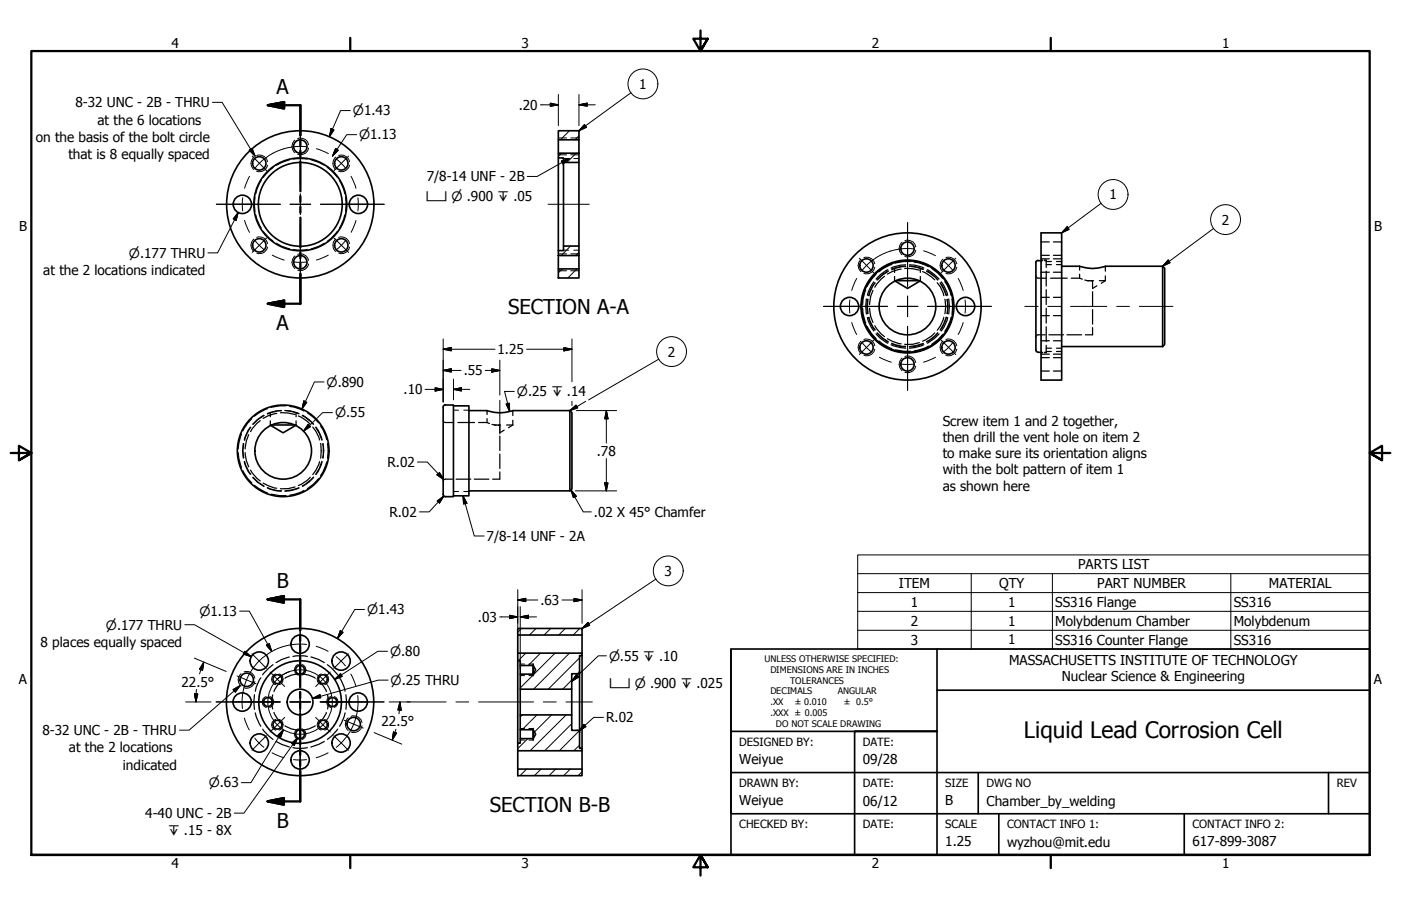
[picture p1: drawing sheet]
<svg xmlns="http://www.w3.org/2000/svg" width="432mm" height="279mm" viewBox="0 0 432 279" stroke-linecap="round" stroke-linejoin="round" font-family="sans-serif">
<!-- layer: Hidden (ANSI) -->
<g fill="none" stroke="#000" stroke-width=".38">
<path d="M320.9 78.7h2.5M320.9 74.6h2.5M320.9 79.8h2.5M324.7 78.7h2.5M324.7 74.6h2.5M324.7 79.8h2.5M265.9 95.1l.1 1.7 .8 2.8M266.8 89.4l-.8 2.8-.1 1.7M267 92.2l-.2 2.3 .2 2.3M267.3 97.9l1.2 3.1 .8 1M267.5 92.3l-.2 2.2 .2 2.2M267.8 97.8l.3 1.1 .9 1.9 .7 .9"/>
<path d="M268 95.1l.4 2.5 .6 1.8M269 89.5l-.6 1.9-.4 2.5M269.3 86.9l-.8 1.2-1.2 3M269.7 87.2l-.7 .9-1.2 3.1M270 84.6l-1.3 1.4-1.4 2.3M272.6 85.2l-1 .8-2 2.6M273.6 83.2l-2.2 1.4-1.4 1.4M273.8 83.6l-1.8 1.2-1.6 1.6M274.9 81.5l-2.8 1.4-1.2 .9M275.7 86.6h.1M275.7 82.8v1.2M275.7 85.3v1.3"/>
<path d="M275.8 86.6l.1 .1M276 86.6h.1M277.7 83l-2.6 .7-1.6 .8M278.8 82.8l2.5 .1 2 .4M279.1 82.2h-1l-3.3 1M279.1 81.7l-1.6 .1-2.9 .9M280.3 82.1l2.1 .3 2.1 .7M280.3 81.7l1.6 .1 2.8 .9M280.6 80.6h-2l-2.6 .6M281.7 80.8l1.4 .2 3 1.2M283.3 86.6h.2M283.6 86.6h.1"/>
<path d="M283.7 85.3l-.2 1.4M283.7 82.8v1.2M284.4 83.8l.8 .3 2.9 2.2M285.6 83.6l2.7 1.9 .7 .9M285.8 83.2l2.2 1.4 1.4 1.4M287.1 82.8l2 1.5 1.5 1.6M288.9 87.2l.9 1.3 1.1 2.7M289.8 87.2l1.9 4M290.1 86.9l.8 1.2 1.2 3M290.9 97.9l-1.1 2.6-.9 1.4M291.2 86.9l.7 1 1.2 3.2M291.2 92.3a10.1 10.1 0 0 1 0 4.5"/>
<path d="M291.7 97.8l-.9 2.1-1 1.9M291.8 92.3l.2 1.1-.2 3.3M292.1 97.9l-1.2 3.1-.8 1M292.4 92.2l.2 2.3-.2 2.3M293.1 97.9l-.2 1.1-1.7 3.2M293.4 92.2a10.7 10.7 0 0 1 0 4.6M319.3 85.2l.1 .2M319.6 85.7l2.9 .1M320.9 80.4h.5M320.9 80.2h.5M320.9 97.3h2.5M320.9 91.7h2.5"/>
<path d="M320.9 83.9h2.5M321.9 80.4h.6M321.9 80.2h.6v2.3M322.5 80.6h1.5M322.5 83.6v4.6M322.5 89.3v4.6M322.5 95.1v4.5M322.5 81.6h1.5M323.8 85.8h5.1M324.7 97.3h2.5M324.7 91.7h2.5M324.7 83.9h2.5"/>
<path d="M325.6 80.6h1.6M325.6 81.6h1.6M330.2 85.8h2.5M332.7 85.8l.9 .3M332.7 82.1v1.2M332.7 84.6v1.2M334.3 86.4l.9 .2M335.2 86.6h1.8M335.2 86.6h.5M336.2 86.6l.5 .1v2.1M336.7 90v4.4M336.7 95.5v4.4"/>
<path d="M338.1 88.1l-1.4 .9M338.8 86.6h1.9M340.7 86.6l-1.3 .8M340.7 82.1v1.5M340.7 85.1v1.5M267.3 100.6l1.4 2.5 1.3 1.3M269.6 100.5l2 2.5 1 .8M270 103l1.4 1.4 2.2 1.5M270.4 102.7l1.6 1.5 1.8 1.2M270.9 105.2l1.2 .9 2.8 1.4M273.5 104.5l1.6 .8 2.6 .7M274.6 106.3l2.9 .9 1.6 .2"/>
<path d="M274.8 105.9l3.3 .9h1M276 107.9l2.6 .4h2M283.3 105.7l-2 .5h-2.5M284.5 105.9l-2.1 .7-2.1 .3M284.7 106.3l-2.8 .9-1.6 .2M286.1 106.7l-.8 .6-3.6 .9M288.1 102.7l-1.1 1-2.6 1.5M289 102.6l-.7 .8-2.7 1.9M289.4 103l-1.4 1.4-2.2 1.5M290.6 103.1l-1.5 1.6-2 1.5M319.4 103.6l-.1 .3M320.9 108.6h.5"/>
<path d="M320.9 108.8h.5M320.9 109.2h2.5M320.9 105.1h2.5M320.9 114.4h2.5M320.9 110.3h2.5M321.9 108.6h.6M322.1 103.3l-2.5 .1M322.5 108.4h1.5M322.5 100.8v4.5M322.5 106.5v2.3h-.6M322.5 107.4h1.5M323.3 103.3h4.5"/>
<path d="M324.7 109.2h2.5M324.7 105.1h2.5M324.7 114.4h2.5M324.7 110.3h2.5M325.6 108.4h1.6M325.6 107.4h1.6M328.9 103.3h4.5M336.7 101v2.3h-2.2M73.4 139.6l.2 1.7 .8 2.8M74.4 133.9l-.8 2.8-.2 1.7M75.1 136.8l-.2 2.2 .2 2.2M75.6 139.6l.3 2.5 .7 1.9"/>
<path d="M76.6 134l-.7 1.9-.3 2.5M77.3 131.8l-.7 .9-1.2 3.1M77.6 129.1l-1.3 1.4-1.4 2.3M80.2 129.7l-1 .9-2 2.5M81.4 128.1l-1.8 1.2-1.6 1.6M82.4 126l-2.7 1.4-1.3 .9M83.3 131.1h.3M83.3 131.1h.1M83.3 127.3v1.2M83.3 129.8v1.3M83.4 131.1v.1M85.3 127.5l-2.6 .7-1.6 .8"/>
<path d="M86.4 127.3l2.4 .1 2.1 .4M86.7 126.7h-1.1l-3.2 1M87.8 126.6l2.2 .3 2.1 .7M88.1 125.2h-2l-2.5 .5M89.3 125.3l1.4 .2 3 1.2M90.9 131.1h.1M91.1 131.1h.1M91.2 131.1l-.1 .1M91.2 127.3v1.2M91.2 129.8v1.3M91.9 128.3l2.7 1.6 1 1M93.2 128.1l2.6 1.9 .8 .9"/>
<path d="M94.7 127.3l2 1.5 1.5 1.6M96.4 131.7l.9 1.3 1.2 2.7M97.3 131.8l1.1 1.9 .8 2M98.8 131.4l.7 1 1.2 3.2M98.8 136.8l.2 2.2-.2 2.3M99.4 136.8l.2 1.1-.2 3.3M101 136.7l.2 2.3-.2 2.4M136.6 129.7l.1 .2M136.9 130.2l2.9 .1M141.1 130.3h5.1M147.5 130.3h2.6M150.1 130.3l.8 .3"/>
<path d="M150.1 126.6v1.2M150.1 129.1v1.2M151.6 130.9l.9 .2M152.5 131.1h1.8M152.5 131.1h.5M153.5 131.1l.6 .1v2.1M154.1 134.5v4.4M155.4 132.7l-1.3 .8M156.1 131.1h2M158.1 131.1l-1.4 .8M158.1 126.6v1.5M158.1 129.6v1.5"/>
<path d="M74.9 145.2l1.4 2.4 1.3 1.3M75.4 142.3l.3 1.1 1.6 2.8M77.2 145l2 2.5 1 .8M78 147.2l1.6 1.5 1.8 1.2M78.4 149.7l1.3 .9 2.7 1.4M81.1 149l1.6 .8 2.6 .8M82.4 150.4l3.2 .9h1.1M83.6 152.4l2.5 .4h2M90.9 150.2l-2.1 .5h-2.4M92.1 150.4l-2.1 .7-2.2 .3M93.7 151.3l-.9 .5-3.5 .9M95.6 147.2l-1 1-2.7 1.5"/>
<path d="M96.6 147.1l-2.5 2.3-.9 .5M98.2 147.6l-1.5 1.6-2 1.5M98.5 142.4l-1.2 2.6-.9 1.4M99.2 142.3l-.8 2.1-1.1 1.9M100.7 142.4l-1.2 3.2-.7 1.1M136.7 148.1l-.1 .3M139.4 147.8l-2.5 .1M140.6 147.8h4.5M146.2 147.8h4.5M154.1 140v4.5M154.1 145.5v2.3h-2.3M78.4 214.2l-.2 2.3 .2 2.3"/>
<path d="M78.7 219.8l.3 1.3 1.4 2.9M80.4 209l-1.4 2.8-.3 1.4M84.1 214.3a7.5 7.5 0 0 0 0 4.3M84.1 205l-1.2 1-1.9 2.1M84.5 219.7a8 8 0 0 0 2.5 3.5M87 209.8a8 8 0 0 0-2.5 3.5M89.2 202.6l-2.4 .8-1.7 .9M90.3 202.4l1-.2 3.4 .2M91.9 207.8a8 8 0 0 0-4.1 1.4M93.1 207.8a8 8 0 0 1 4.1 1.4M95.8 202.6l2.4 .8 1.7 .9M98 209.8a8 8 0 0 1 2.6 3.5"/>
<path d="M100.6 219.7a8 8 0 0 1-2.6 3.5M100.9 205l1.3 1 1.9 2.1M101 214.3a9.3 9.3 0 0 1 0 4.3M104.6 209l1.4 2.8 .4 1.4M106.4 219.8l-.4 1.3-1.4 2.9M106.6 214.2l.2 2.3-.2 2.3M81 224.9l1.9 2.1 1.2 1M85.1 228.7l4.1 1.7M87.8 223.8a8 8 0 0 0 4.1 1.4M90.3 230.6l1 .2 3.4-.2M97.2 223.8a8 8 0 0 1-4.1 1.4M99.9 228.7l-1.7 .9-2.4 .8"/>
<path d="M104.1 224.9l-1.9 2.1-1.3 1"/>
</g>
<!-- layer: Visible (ANSI) -->
<g fill="none" stroke="#000" stroke-width=".51">
<path d="M172.1 40.3h6.3v2.8h-6.3zM172.1 47.2h6.3v2.9h-4.7v-1.4h-1.6zM172.1 43.1v4.1M172.1 48.7v28.6M173.7 50.1v25.8M178.4 43.1v4.1M178.4 50.1v25.8M172.1 77.3h1.6v-1.4h4.7v2.9h-6.3zM172.1 78.8v4.1M178.4 78.8v4.1M320.9 71.8h6.3v45.4h-6.3zM172.1 82.9h6.3v2.8h-6.3z"/>
<path d="M275.9 86.7l3.8 2.3 3.8-2.3M276.1 86.6h7.2M319.3 81v27M319.9 80.3l-.5 .2-.2 .5M319.9 80.4h1M327.2 82.1h5.5a11.6 11.6 0 0 0 8 0h17.6M358.3 82.1l.7 .6v23.5l-.7 .7M358.3 82.1v24.8M319.3 108l.2 .4 .4 .2M319.9 108.6h1M327.2 106.9h31.1M83.4 131.2l3.8 2.3 3.9-2.3"/>
<path d="M83.6 131.1h7.3M137.2 124.9h2.6v28.3l-2.8-.1-.4-.6M137.3 124.8l-.5 .2-.2 .5v27M139.8 125.2h4.7v27.7h-4.7M144.5 126.6h5.6a11.6 11.6 0 0 0 8 0h17.5M175.6 126.6l.7 .7v23.4l-.7 .7M175.6 126.6v24.8M144.5 151.4h31.1M159.6 193.8h19.8v2h-19.8zM159.6 195.8v5.6M179.4 195.8v5.6M159.6 203.8v25.4"/>
<path d="M160.3 205.2v2.7M160.3 212.5v8M164.3 204.8v3.5M176.2 212.5v8M178.6 207.1v18.8M179.4 201.4h-19.8v2.4h.7v1.4h4l.8 1.4-.8 1.3h-4v4.6h15.9v-4.7l2-.1 .4-.6M179.4 201.4v.8h-.8v4.9M179.4 202.2v28.6M159.6 237.2h19.8v2h-19.8zM159.6 231.5v5.7M160.3 225v2.8M164.3 224.7v3.5"/>
<path d="M178 225.2l.4 .2 .2 .4M178 225.2h-1.8v-4.7h-15.9v4.5h4l.8 1.4-.8 1.4h-4v1.4h-.7v2.3M178.6 225.9v4.9h.8v.7h-19.8M179.4 231.5v5.7"/>
<circle cx="79.9" cy="50.4" r="2.06"/>
<circle cx="92.6" cy="45.2" r="2.06"/>
<circle cx="105.2" cy="50.4" r="2.06"/>
<circle cx="74.7" cy="63" r="2.83"/>
<circle cx="79.9" cy="75.7" r="2.06"/>
<circle cx="92.5" cy="63" r="22.7"/>
<circle cx="92.5" cy="63" r="12.9"/>
<circle cx="92.6" cy="63" r="14.3"/>
<circle cx="105.2" cy="75.7" r="2.06"/>
<circle cx="110.5" cy="63" r="2.83"/>
<circle cx="279.7" cy="76.7" r="2.06"/>
<circle cx="92.6" cy="80.9" r="2.06"/>
<circle cx="261.8" cy="94.5" r="2.83"/>
<circle cx="267" cy="81.9" r="2.06"/>
<circle cx="279.7" cy="94.5" r="22.7"/>
<circle cx="279.7" cy="94.5" r="14.1"/>
<circle cx="279.7" cy="94.5" r="8.7"/>
<circle cx="279.7" cy="94.5" r="14.3"/>
<circle cx="292.3" cy="81.9" r="2.06"/>
<circle cx="297.6" cy="94.5" r="2.83"/>
<circle cx="267" cy="107.2" r="2.06"/>
<circle cx="279.7" cy="112.4" r="2.06"/>
<circle cx="292.3" cy="107.2" r="2.06"/>
<circle cx="87.3" cy="139" r="14.1"/>
<circle cx="87.3" cy="139" r="8.7"/>
<circle cx="92.5" cy="198.7" r="2.83"/>
<circle cx="74.6" cy="216.5" r="2.83"/>
<circle cx="76" cy="209.6" r="2.06"/>
<circle cx="79.9" cy="203.9" r="2.83"/>
<circle cx="82.6" cy="216.5" r="1.37"/>
<circle cx="85.5" cy="209.5" r="1.37"/>
<circle cx="92.5" cy="216.5" r="22.7"/>
<circle cx="92.5" cy="206.6" r="1.37"/>
<circle cx="92.5" cy="216.5" r="4"/>
<circle cx="92.5" cy="216.5" r="12.7"/>
<circle cx="99.5" cy="209.5" r="1.37"/>
<circle cx="102.5" cy="216.5" r="1.37"/>
<circle cx="105.1" cy="203.9" r="2.83"/>
<circle cx="110.4" cy="216.5" r="2.83"/>
<circle cx="79.9" cy="229.1" r="2.83"/>
<circle cx="85.5" cy="223.5" r="1.37"/>
<circle cx="92.5" cy="226.4" r="1.37"/>
<circle cx="92.5" cy="234.3" r="2.83"/>
<circle cx="99.5" cy="223.5" r="1.37"/>
<circle cx="105.1" cy="229.1" r="2.83"/>
<circle cx="109" cy="223.3" r="2.06"/>
</g>
<!-- layer: Hidden Narrow (ANSI) -->
<g fill="none" stroke="#000" stroke-width=".31">
<path d="M78.2 48.5a2.49 2.49 0 0 0 0 3.8M79.1 47.9a2.55 2.55 0 0 1 3.4 1.9M80.6 55.6l-1.4 2.8-.3 1.4M82.5 50.9a2.56 2.56 0 0 1-3.4 1.9M84.3 51.6l-1.3 1-1.8 2.1M89.3 49.3l-2.4 .8-1.7 .9M90.4 49.1h4.3M90.9 43.2a2.49 2.49 0 0 0 0 3.9M91.8 42.7a2.55 2.55 0 0 1 3.3 1.9M95.1 45.7a2.47 2.47 0 0 1-3.3 1.9M95.9 49.3l4 1.7M100.8 51.6l1.3 1 1.8 2.1"/>
<path d="M103.5 48.5a2.49 2.49 0 0 0 0 3.8M104.4 47.9a2.55 2.55 0 0 1 3.4 1.9M104.6 55.6l1.3 2.8 .3 1.4M107.8 50.9a2.64 2.64 0 0 1-3.4 1.9M172.1 42.5h2.5M172.1 47.8h2.5M173.7 48.9h1.6M175.9 42.5h2.5M175.9 47.8h2.5M176.8 48.9h1.6M78.2 73.7a2.49 2.49 0 0 0 0 3.8M78.6 60.8l-.2 2.2 .2 2.2"/>
<path d="M78.9 66.3l.3 1.3 1.4 2.8M79.1 73.2a2.55 2.55 0 0 1 3.4 1.9M81.2 71.3l1.8 2.1 1.3 1M82.5 76.2a2.49 2.49 0 0 1-3.4 1.8M85.2 75l1.7 .9 2.4 .8M90.4 76.9l1 .2 3.3-.2M90.9 78.9a2.55 2.55 0 0 0 0 3.9M91.8 78.4a2.55 2.55 0 0 1 3.3 1.9M99.9 75l-1.7 .9-2.3 .8M103.5 73.7a2.49 2.49 0 0 0 0 3.8M103.9 71.3l-1.8 2.1-1.3 1M104.4 73.2a2.55 2.55 0 0 1 3.4 1.9"/>
<path d="M106.2 66.3l-.3 1.3-1.3 2.8M106.5 60.8l.2 2.2-.2 2.2M107.8 76.2a2.56 2.56 0 0 1-3.4 1.8M172.1 78.3h2.5M173.7 77.2h1.6M175.9 78.3h2.5M176.8 77.2h1.6M265.4 79.9a2.49 2.49 0 0 0 0 3.9M266.3 79.4a2.55 2.55 0 0 1 3.3 1.9M278 74.7a2.49 2.49 0 0 0 0 3.8M278.9 74.2a2.55 2.55 0 0 1 3.4 1.9M282.3 77.2a2.47 2.47 0 0 1-3.4 1.9"/>
<path d="M290.6 79.9a2.49 2.49 0 0 0 0 3.9M291.5 79.4a2.55 2.55 0 0 1 3.4 1.9M95.1 81.4a2.56 2.56 0 0 1-3.3 1.9M172.1 83.5h2.5M175.9 83.5h2.5M265.7 92.3l-.1 2.2 .1 2.2M266 97.8l.3 1.3 1.4 2.8M267.4 92.3a10.1 10.1 0 0 0 0 4.5M267.7 97.9l1.2 2.9 .7 1.1M267.7 87.1l-1.4 2.8-.3 1.3M269.6 87.2l-.7 1.1-1.2 2.9M269.6 82.4a2.56 2.56 0 0 1-3.3 1.9"/>
<path d="M271.4 83.1l-1.3 1-1.8 2.1M273.7 83.5l-2 1.4-1.4 1.4M276.4 80.8l-2.4 .8-1.6 .9M277.5 80.6h4.4M279.1 82l-1.5 .2-2.8 .8M280.3 82l1.6 .2 2.7 .8M283 80.8l4.1 1.7M285.6 83.5l2.2 1.4 1.3 1.4M288 83.1l1.2 1 1.9 2.1M289.8 87.2l.8 1.1 1.1 2.9M291.7 97.9l-1.1 2.9-.8 1.1M291.7 87.1l1.4 2.8 .3 1.3"/>
<path d="M292 92.3l.2 2.2-.2 2.3M293.4 97.8l-.3 1.3-1.4 2.8M293.6 92.3l.2 2.2-.2 2.2M294.9 82.4a2.64 2.64 0 0 1-3.4 1.9M265.4 105.2a2.49 2.49 0 0 0 0 3.8M266.3 104.7a2.55 2.55 0 0 1 3.3 1.9M268.3 102.8l1.8 2.1 1.3 1M269.6 107.7a2.49 2.49 0 0 1-3.3 1.8M270.3 102.7l1.4 1.4 2 1.4M272.4 106.5l1.6 .9 2.4 .8M274.8 106l2.8 .9 1.5 .1M277.5 108.4l1 .2 3.4-.2"/>
<path d="M278 110.4a2.55 2.55 0 0 0 0 3.9M278.9 109.9a2.55 2.55 0 0 1 3.4 1.9M282.3 112.9a2.56 2.56 0 0 1-3.4 1.9M284.6 106l-2.7 .9-1.6 .1M287.1 106.5l-1.7 .9-2.4 .8M289.1 102.7l-1.3 1.4-2.2 1.4M290.6 105.2a2.49 2.49 0 0 0 0 3.8M291.1 102.8l-1.9 2.1-1.2 1M291.5 104.7a2.55 2.55 0 0 1 3.4 1.9M294.9 107.7a2.56 2.56 0 0 1-3.4 1.8M74.9 136.8l-.2 2.2 .2 2.3M77.2 131.7l-.8 1.1-1.2 2.9"/>
<path d="M81.3 128l-2.1 1.4-1.3 1.4M86.7 126.6l-1.6 .1-2.7 .8M87.8 126.6l1.7 .1 2.7 .8M93.2 128l2.1 1.4 1.4 1.4M97.4 131.7l.8 1.1 1.1 2.9M99.6 136.8l.2 2.2-.2 2.3M139.8 126.5h1.6M142.9 126.5h1.6M75.2 142.4l1.2 2.9 .8 1.1M77.9 147.3l1.3 1.4 2.1 1.4M82.4 150.5l2.7 .9 1.6 .1M92.2 150.5l-2.7 .9-1.7 .1"/>
<path d="M96.7 147.3l-1.4 1.4-2.1 1.4M99.3 142.4l-1.1 2.9-.8 1.1M139.8 151.6h1.6M142.9 151.6h1.6M74.3 207.8a2.49 2.49 0 0 0 0 3.8M75.2 207.2a2.51 2.51 0 0 1 3.3 1.9M78.5 210.2a2.53 2.53 0 0 1-3.3 1.9M82 214.8a1.78 1.78 0 0 0-1.2 1.7 1.78 1.78 0 0 0 1.2 1.7M83.1 214.8a1.75 1.75 0 0 1 1.3 1.7 1.75 1.75 0 0 1-1.3 1.7M85 207.8a1.71 1.71 0 0 0-1.3 1.7 1.71 1.71 0 0 0 1.3 1.6M86 207.8a1.73 1.73 0 0 1 1.2 1.7 1.73 1.73 0 0 1-1.2 1.6M91.9 204.9a1.73 1.73 0 0 0-1.2 1.7 1.73 1.73 0 0 0 1.2 1.6"/>
<path d="M93 204.9a1.71 1.71 0 0 1 1.3 1.7 1.71 1.71 0 0 1-1.3 1.6M99 207.8a1.71 1.71 0 0 0-1.3 1.7 1.71 1.71 0 0 0 1.3 1.6M100.1 207.8a1.73 1.73 0 0 1 1.2 1.7 1.73 1.73 0 0 1-1.2 1.6M101.9 214.8a1.75 1.75 0 0 0-1.3 1.7 1.75 1.75 0 0 0 1.3 1.7M103 214.8a1.78 1.78 0 0 1 1.2 1.7 1.78 1.78 0 0 1-1.2 1.7M160.3 204.8h1.4M160.3 208.3h1.4M163 204.8h1.3M163 208.3h1.3M85 221.9a1.71 1.71 0 0 0-1.3 1.6 1.71 1.71 0 0 0 1.3 1.7M86 221.9a1.73 1.73 0 0 1 1.2 1.6 1.73 1.73 0 0 1-1.2 1.7M91.9 224.7a1.78 1.78 0 0 0-1.2 1.7 1.78 1.78 0 0 0 1.2 1.7"/>
<path d="M93 224.7a1.75 1.75 0 0 1 1.3 1.7 1.75 1.75 0 0 1-1.3 1.7M99 221.9a1.71 1.71 0 0 0-1.3 1.6 1.71 1.71 0 0 0 1.3 1.7M100.1 221.9a1.73 1.73 0 0 1 1.2 1.6 1.73 1.73 0 0 1-1.2 1.7M107.3 221.4a2.49 2.49 0 0 0 0 3.8M108.2 220.9a2.55 2.55 0 0 1 3.4 1.9M111.6 223.8a2.54 2.54 0 0 1-3.4 1.9M160.3 228.2h1.4M160.3 224.7h1.4M163 228.2h1.3M163 224.7h1.3"/>
</g>
<!-- layer: Symbol (ANSI) -->
<g fill="none" stroke="#000" stroke-width=".31">
<path d="M65.5 31.6h3l10.1 16.5M180.1 38.4l.7 .8-2.4 1.1zM194.5 28.6l-16.1 11.7M76.8 46.3l.9-.5 .9 2.3zM173 49.7l2.5-.8-2 1.6zM175.5 48.9l-10 5.5h-3M73.4 65.5l-.6 2.4-.9-.4zM73.4 65.5l-6.3 12.5h-3M328.9 69.9l.6 .8-2.3 1.1zM339.4 62.7l-12.2 9.1M374.1 70.4l-15.8 11.7M360 80.2l.6 .8-2.3 1.1z"/>
<path d="M203.1 110.7l-21.7 12.6M156 124.6l1-.3 .1 2.6zM158.5 120.7h-3l1.6 6.2M175.6 126.6l1.9-1.6 .6 .8zM180.5 123.8l-4.9 2.8M142.7 152.9l1.2 2.3-1 .2zM142.7 152.9l3.5 12.4h3M176 151.1l1.6 1.9-.9 .5zM176 151.1l3.8 6.8h2.4M202.2 178.6l-22.8 15.2M264.4 176.9v-5.8h157.7v5.8M264.4 176.9h157.7v5.9"/>
<path d="M264.4 176.9v23.3h157.7v-17.4M299.3 176.9v23.3M324.4 176.9v23.3M379.3 176.9v23.3M57 192.7h2.9l17.5 9.8M181.2 192l.5 .8-2.3 1zM264.4 182.8h157.7M264.4 188.5h157.7M264.4 194.4h157.7M71.8 212.7l2.2-1.3-1.5 2zM74 211.4l-15.7 13.8h-3M75.5 200.9l1.9 1.6-2.4-.8z"/>
<path d="M177.7 208l.7 .8-2.2 1.3zM186.9 202.2h-2.5l-8.2 7.9M89.9 229.2l1.9-1.7-1.1 2.4zM91.8 227.5l-16.6 23.3h-3"/>
<circle cx="198.2" cy="25.9" r="4.6"/>
<circle cx="343.1" cy="60" r="4.6"/>
<circle cx="377.7" cy="67.7" r="4.6"/>
<circle cx="207" cy="108.4" r="4.6"/>
<circle cx="206" cy="176.1" r="4.6"/>
</g>
<!-- layer: Section Line (ANSI) -->
<g fill="none" stroke="#000" stroke-width=".7">
<path d="M82.5 32.4l5.1-.9v2zM82.5 32.4h10.1v9.3M92.6 43.2v1.8M92.6 46.5v1.8M92.6 49.8v9.2M92.6 60.5v1.8M92.6 63.8v1.8M92.6 67.1v9.2M92.6 77.9v1.7M82.5 93.7l5.1-1v2zM92.6 81.2v1.7M92.6 84.5v9.2h-10.1"/>
<path d="M82.5 184.8l5-1v2.1zM82.5 184.8h10v9.6M92.5 195.8v1.9M92.5 199.1v1.9M92.5 202.4v9.6M92.5 213.4v1.9M92.5 216.7v1.9M92.5 220v9.6M92.5 231.1v1.8M92.5 234.4v1.8M92.5 237.7v9.4h-10M82.5 247.1l5-1v2.1z"/>
</g>
<path d="M82.5 32.4l5.1-.9zM82.5 32.4l5.1-.9v2zM82.5 93.7l5.1-1zM82.5 93.7l5.1-1v2zM82.5 184.8l5-1zM82.5 184.8l5-1v2.1zM82.5 247.1l5-1zM82.5 247.1l5-1v2.1z" fill="#000" stroke="#000" stroke-width=".7"/>
<!-- layer: Border (ANSI) -->
<path d="M107.9 11.7v4M215.9 9.4v6.3l-2.2-3.8h4.4l-2.2 3.8 2.2-3.8M323.8 11.7v4M3.3 139.7h6.4l-3.9-2.2v4.4l3.9-2.2-3.9 2.2M428.5 139.7h-6.4l3.9-2.2v4.4l-3.9-2.2 3.9 2.2M9.7 263.7v-248h412.4v248h-412.4h412.4M107.9 263.7v4M218.1 267.5l-2.2-3.8 2.2 3.8h-4.4l2.2-3.8v6.3M323.8 263.7v4" fill="none" stroke="#000" stroke-width=".7"/>
<!-- layer: Title (ANSI) -->
<path d="M225.3 200.2v25.4h63.5h-25.4v38.1M225.3 200.2h196.8v63.5h-196.8zM288.8 200.2v12.7M422.1 212.9h-133.3v50.8M225.3 225.6v12.7M301.5 238.3v12.7M409.4 238.3v12.7M422.1 238.3h-196.8v12.7h196.8M307.8 251v12.7h57.2v-12.7" fill="none" stroke="#000" stroke-width=".51"/>
<!-- layer: Hatch (ANSI) -->
<g fill="none" stroke="#000" stroke-width=".31">
<path d="M173.1 47.2l-1 1M175.5 40.3l-2.8 2.8M177.6 47.2l-2.9 2.9M178.4 41.8l-1.2 1.3M175.8 75.9l-2.8 2.9M178.4 77.8l-1 1M173.3 82.9l-1.2 1.2M177.8 82.9l-2.8 2.8M160.7 193.8l-1.1 1.2M165.2 193.8l-2 2M169.7 193.8l-2 2M174.2 193.8l-2 2"/>
<path d="M178.7 193.8l-2 2M162.1 201.4l-2.4 2.4M166.6 201.4l-3.8 3.8M171.1 201.4l-10.8 10.8M175.5 201.4l-11 11.1M176.2 209.7l-2.8 2.8M178.4 207.5v.1M178.6 202.9l-9.6 9.6M179.4 202.1l-.1 .1M161 220.5l-.7 .6M162.3 237.2l-2 2M162.7 227.8l-3.1 3.1"/>
<path d="M165.5 220.5l-4.6 4.5M166.8 237.2l-2.1 2M170 220.5l-5.3 5.2M171.3 237.2l-2.1 2M174.5 220.5l-11.1 11M175.8 237.2l-2.1 2M176.2 223.2l-8.3 8.3M178.4 225.5l-6 6M178.6 229.8l-1.8 1.7M179.4 238l-1.2 1.2"/>
</g>
<!-- layer: Center Mark (ANSI) -->
<g fill="none" stroke="#000" stroke-width=".31">
<path d="M92.6 37.1v19.7M77.7 48.1l4.5 4.5M92.6 42v6.3M92.6 59.8v6.4M107.4 48.1l-4.5 4.5M66.7 63h19.7M71.6 63h6.3M82.2 73.4l-4.5 4.5M89.4 63h6.4M92.6 77.7v6.4M92.6 69.2v19.7M98.7 63h19.7"/>
<path d="M102.9 73.4l4.5 4.5M107.3 63h6.3M264.9 79.6l4.4 4.5M279.7 73.5v6.3M279.7 68.6v19.7M294.6 79.6l-4.5 4.5M253.8 94.5h19.8M258.7 94.5h6.3M276.5 94.5h6.4M279.7 91.3v6.4M285.9 94.5h19.7M294.4 94.5h6.3"/>
<path d="M269.3 104.9l-4.4 4.4M279.7 109.2v6.4M279.7 100.6v19.8M290.1 104.9l4.5 4.4M92.5 195.5v6.3M92.5 190.6v19.7M66.6 216.5h19.8M71.5 216.5h6.4M73.1 208.5l5.8 2.4M77.7 201.6l4.4 4.5M79.4 216.5h6.4M83.2 207.3l4.6 4.4"/>
<path d="M89.3 216.5h6.4M92.5 203.4v6.3M92.5 213.3v6.3M98.7 216.5h19.7M99.3 216.5h6.3M101.8 207.3l-4.5 4.4M107.2 216.5h6.3M107.4 201.6l-4.5 4.5M82.1 226.9l-4.4 4.5M87.8 221.2l-4.6 4.5M92.5 231.2v6.4M92.5 223.3v6.3"/>
<path d="M92.5 222.7v19.7M97.3 221.2l4.5 4.5M102.9 226.9l4.5 4.5M106.1 222.1l5.9 2.4"/>
</g>
<!-- layer: Centerline (ANSI) -->
<g fill="none" stroke="#000" stroke-width=".31">
<path d="M76.9 54.4l-1.5 3.7M94.6 45.3a17.9 17.9 0 0 0-16 6.6M97.5 45.9l3.7 1.5M103.7 49l2.8 2.9M108.2 54.4l1.5 3.7M74.8 61v4M75.4 68l1.5 3.7M78.6 74.2l2.8 2.8M83.9 78.7l3.7 1.5M101.2 78.7l-3.7 1.5M106.5 74.2l-2.8 2.8M109.7 68l-1.5 3.7"/>
<path d="M110.3 61v4M168.9 63h12.7M281.7 76.8a17.9 17.9 0 0 0-16 6.6M284.6 77.3l3.7 1.6M90.5 80.8h4.1M261.9 92.5v4M262.5 99.5l1.5 3.7M264 85.9l-1.5 3.7M290.8 80.5l2.9 2.9M295.3 85.9l1.6 3.7M296.9 99.5l-1.6 3.7M297.4 92.5v4"/>
<path d="M315.8 94.5h4.2M323 94.5h4M329.9 94.5h11.2M344.2 94.5h3.9M351.2 94.5h10.3M265.7 105.6l2.9 2.9M271 110.2l3.7 1.5M277.7 112.3h4M288.3 110.2l-3.7 1.5M293.7 105.7l-2.9 2.8M154.1 123.4v10.5M94.5 198.7a17.9 17.9 0 0 0-19.8 19.8"/>
<path d="M97.4 199.3l3.7 1.6M89.3 207.1l-1.8 .8-2 1.6M103.6 202.5l2.9 2.9M108.1 207.9l1.6 3.6M110.2 214.5a17.9 17.9 0 0 1-6.6 16M125.5 216.5h12M140.5 216.5h4M147.5 216.5h17M167.4 216.5h4M174.4 216.5h8.2M75.3 221.5l1.5 3.6M78.5 227.6l2.9 2.9"/>
<path d="M83.8 232.2l3.7 1.5M90.5 234.3h4M101.1 232.2l-3.7 1.5"/>
<circle cx="92.5" cy="216.5" r="9.9"/>
</g>
<!-- layer: Dimension (ANSI) -->
<g fill="none" stroke="#000" stroke-width=".31">
<path d="M102 39.6l.9 .5-1.4 2.1zM107.9 34.1h-2.9l-3.5 8.1M166.6 32.3h5.5M169.6 31.8l2.5 .5-2.5 .5zM172.1 29.1v9.6M178.4 32.3l2.6-.5v1zM178.4 32.3h5.1M178.4 29.1v9.6M103.4 45.8l.9 .6-1.8 1.7zM109.9 41.5h-3l-4.4 6.6M99.9 117.8h-3l-3.8 8.3M134.1 119.6l2.5 .5-2.5 .5z"/>
<path d="M136.6 107.7l2.5-.5v1zM136.6 114.2l2.5-.5v1zM136.6 104.5v19.5M136.6 107.7h16M136.6 114.2h5.5M139.8 116.9v6.4M149.5 114.2h4.6M151.6 113.7l2.5 .5-2.5 .5zM154.1 111.1v10.8M162.3 107.7h14M173.8 107.2l2.5 .5-2.5 .5zM176.3 104.5v13.2"/>
<path d="M93.7 123.6l.9 .5-1.5 2zM95 130.9l.7 .7-2.2 1.4zM102.5 127.3h-3.1l-5.9 5.7M131 120.1h5.6M139.8 120.1l2.4-.5v1zM139.8 120.1h5M176.3 123.8v1.3M177.6 126.6h12.5M186.9 126.6l.5 2.6h-1zM186.9 126.6v10.1M128.7 142.5h3l5.1 5.4M134.7 146.4l.7-.7 1.4 2.2z"/>
<path d="M134.7 154.5l2.1-1.5-1.4 2.1zM136.8 153l-4.5 4.9h-3M177.3 151.4h12.8M186.4 148.9h1l-.5 2.5zM186.9 141.4v10M73.9 188.5h2.9l7 12.4M82.1 198.9l.9-.4 .8 2.4zM104.9 194.5l.8 .5-1.7 1.9zM112.3 188h-3l-5.3 8.9M154 190.2h5.6M157 189.7l2.6 .5-2.6 .6zM159.6 185l2.5-.5v1z"/>
<path d="M159.6 185h6.1M159.6 181.9v12.3M160.3 190.2l2.6-.5v1.1zM160.3 190.2h5.1M160.3 187.1v19.2M173.2 185h6.2M176.9 184.5l2.5 .5-2.5 .5zM179.4 181.9v10.3M57.2 216.5h7.8M59.9 202.9l9.8 4.2M59.9 214h1.1l-.6 2.5zM60.5 214l-.1 2.5"/>
<path d="M60.6 212.6l-.2 1.4M61.9 206.5l-.4 1.3M62.8 204.2l-.4 2.5-.9-.3zM62.8 204.2l-.9 2.3M96.3 215.4l2.3-1.2 .3 1zM103.1 209.5l1.9-1.7 .5 .8zM119.4 200.9h-2.9l-13.4 8.6M119.6 209.7h-3l-20.3 5.7M120 216.5h6.4M123.1 219l-.1 1.1M123.3 216.5l.3 2.5-1-.1zM123.3 216.5l-.2 2.5"/>
<path d="M87.4 225l-.9 2.3-.9-.5zM87.4 225l-10.1 16.4h-2.9M115.3 225.9l8.5 3.6M121.3 225.7l.9 .4-1.3 2.1zM122 224.9l-1.1 3.3M180 223.4l.6 .7-2.2 1.3zM186 221.2h-3l-4.6 4.2"/>
</g>
<g fill="#000" stroke="#000" stroke-width=".31">
<path d="M102 39.6l-.5 2.6zM102 39.6l.9 .5-1.4 2.1zM169.6 32.8l2.5-.5zM169.6 31.8l2.5 .5-2.5 .5zM178.4 32.3l2.6-.5zM178.4 32.3l2.6-.5v1zM103.4 45.8l-.9 2.3zM103.4 45.8l.9 .6-1.8 1.7zM136.6 107.7l2.5-.5zM136.6 107.7l2.5-.5v1zM136.6 114.2l2.5-.5zM136.6 114.2l2.5-.5v1z"/>
<path d="M139.8 120.1l2.4-.5zM139.8 120.1l2.4-.5v1zM151.6 114.7l2.5-.5zM151.6 113.7l2.5 .5-2.5 .5zM173.8 108.2l2.5-.5zM173.8 107.2l2.5 .5-2.5 .5zM93.7 123.6l-.6 2.5zM93.7 123.6l.9 .5-1.5 2zM95 130.9l-1.5 2.1zM95 130.9l.7 .7-2.2 1.4zM134.1 120.6l2.5-.5zM134.1 119.6l2.5 .5-2.5 .5z"/>
<path d="M186.9 126.6l.5 2.6zM186.9 126.6l.5 2.6h-1zM134.7 146.4l2.1 1.5zM134.7 146.4l.7-.7 1.4 2.2zM136.8 153l-1.4 2.1zM134.7 154.5l2.1-1.5-1.4 2.1zM186.4 148.9l.5 2.5zM186.4 148.9h1l-.5 2.5zM82.1 198.9l1.7 2zM82.1 198.9l.9-.4 .8 2.4zM104.9 194.5l-.9 2.4zM104.9 194.5l.8 .5-1.7 1.9z"/>
<path d="M157 190.8l2.6-.6zM157 189.7l2.6 .5-2.6 .6zM159.6 185l2.5-.5zM159.6 185l2.5-.5v1zM160.3 190.2l2.6-.5zM160.3 190.2l2.6-.5v1.1zM176.9 185.5l2.5-.5zM176.9 184.5l2.5 .5-2.5 .5zM59.9 214l.5 2.5zM59.9 214h1.1l-.6 2.5zM62.8 204.2l-.4 2.5zM62.8 204.2l-.4 2.5-.9-.3z"/>
<path d="M96.3 215.4l2.3-1.2zM96.3 215.4l2.3-1.2 .3 1zM103.1 209.5l1.9-1.7zM103.1 209.5l1.9-1.7 .5 .8zM123.3 216.5l.3 2.5zM123.3 216.5l.3 2.5-1-.1zM87.4 225l-.9 2.3zM87.4 225l-.9 2.3-.9-.5zM121.3 225.7l-.4 2.5zM121.3 225.7l.9 .4-1.3 2.1zM180 223.4l-1.6 2zM180 223.4l.6 .7-2.2 1.3z"/>
</g>
<!-- layer: Symbol (ANSI) -->
<g fill="#000" stroke="#000" stroke-width=".31">
<path d="M180.1 38.4l-1.7 1.9zM180.1 38.4l.7 .8-2.4 1.1zM76.8 46.3l1.8 1.8zM76.8 46.3l.9-.5 .9 2.3zM173.5 50.5l2-1.6zM173 49.7l2.5-.8-2 1.6zM73.4 65.5l-.6 2.4zM73.4 65.5l-.6 2.4-.9-.4zM328.9 69.9l-1.7 1.9zM328.9 69.9l.6 .8-2.3 1.1zM360 80.2l-1.7 1.9zM360 80.2l.6 .8-2.3 1.1z"/>
<path d="M156 124.6l1.1 2.3zM156 124.6l1-.3 .1 2.6zM175.6 126.6l1.9-1.6zM175.6 126.6l1.9-1.6 .6 .8zM142.7 152.9l1.2 2.3zM142.7 152.9l1.2 2.3-1 .2zM176 151.1l1.6 1.9zM176 151.1l1.6 1.9-.9 .5zM181.2 192l-1.8 1.8zM181.2 192l.5 .8-2.3 1zM74 211.4l-1.5 2zM71.8 212.7l2.2-1.3-1.5 2z"/>
<path d="M75 201.7l2.4 .8zM75.5 200.9l1.9 1.6-2.4-.8zM177.7 208l-1.5 2.1zM177.7 208l.7 .8-2.2 1.3zM91.8 227.5l-1.1 2.4zM89.9 229.2l1.9-1.7-1.1 2.4z"/>
</g>
<text font-size="7" x="315.6" y="227.5">Liquid Lead Corrosion Cell</text>
<g font-size="6.3">
<text x="85.2" y="29">A</text>
<text x="85.2" y="101.7">A</text>
<text x="156.6" y="96.9">SECTION A-A</text>
<text x="85.3" y="181.4">B</text>
<text x="150.9" y="250.4">SECTION B-B</text>
<text x="85.3" y="255.2">B</text>
</g>
<g font-size="4.2">
<text x="52.8" y="14.7">4</text>
<text x="160.8" y="14.7">3</text>
<text x="268.7" y="14.7">2</text>
<text x="376.7" y="14.7">1</text>
<text x="197" y="27.4">1</text>
<text x="23.2" y="33.1">8-32 UNC - 2B - THRU</text>
<text x="159.9" y="33.8">.20</text>
<text x="30.1" y="38.4">at the 6 locations</text>
<text x="11" y="43.8">on the basis of the bolt circle</text>
<text x="21.1" y="49.1">that is 8 equally spaced</text>
<text x="131.5" y="55.9">7/8-14 UNF - 2B</text>
<text x="341.9" y="61.5">1</text>
<text x="5.9" y="71.4">B</text>
<text x="376.6" y="69.3">2</text>
<text x="423.5" y="71.4">B</text>
<text x="13.3" y="84.8">at the 2 locations indicated</text>
<text x="153.4" y="109.2">1.25</text>
<text x="205.9" y="110">2</text>
<text x="142.9" y="115.8">.55</text>
<text x="124.4" y="121.6">.10</text>
<text x="290.6" y="131.3">Screw item 1 and 2 together,</text>
<text x="290.6" y="136.3">then drill the vent hole on item 2</text>
<text x="184" y="140.5">.78</text>
<text x="290.6" y="141.3">to make sure its orientation aligns</text>
<text x="119.4" y="144">R.02</text>
<text x="290.6" y="146.3">with the bolt pattern of item 1</text>
<text x="290.6" y="151.3">as shown here</text>
<text x="120" y="159.4">R.02</text>
<text x="183.1" y="159.4">.02 X 45° Chamfer</text>
<text x="150" y="166.8">7/8-14 UNF - 2A</text>
<text x="204.9" y="177.6">3</text>
<text x="332.3" y="175.6">PARTS LIST</text>
<text x="277.1" y="181.4">ITEM</text>
<text x="307.9" y="181.4">QTY</text>
<text x="338.1" y="181.4">PART NUMBER</text>
<text x="391.1" y="181.4">MATERIAL</text>
<text x="147.3" y="191.8">.03</text>
<text x="166.6" y="186.6">.63</text>
<text x="280.7" y="187.2">1</text>
<text x="310.7" y="187.2">1</text>
<text x="325.2" y="187.3">SS316 Flange</text>
<text x="380.2" y="187.2">SS316</text>
<text x="280.7" y="193">2</text>
<text x="310.7" y="193">1</text>
<text x="325.2" y="193">Molybdenum Chamber</text>
<text x="380.2" y="193">Molybdenum</text>
<text x="12.5" y="199.5">8 places equally spaced</text>
<text x="280.7" y="198.8">3</text>
<text x="310.7" y="198.8">1</text>
<text x="325.2" y="198.8">SS316 Counter Flange</text>
<text x="380.2" y="198.8">SS316</text>
<text x="311" y="205.1">MASSACHUSETTS INSTITUTE OF TECHNOLOGY</text>
<text x="5.8" y="211.1">A</text>
<text x="55.9" y="211.8">22.5°</text>
<text x="327.3" y="210.1">Nuclear Science &amp; Engineering</text>
<text x="423.4" y="211.1">A</text>
<text x="13.1" y="226.7">8-32 UNC - 2B - THRU</text>
<text x="117.6" y="224">22.5°</text>
<text x="186.8" y="222.8">R.02</text>
<text x="21.2" y="232">at the 2 locations</text>
<text x="37.8" y="237.4">indicated</text>
<text x="227.8" y="235.6">Weiyue</text>
<text x="265.9" y="235.7">09/28</text>
<text x="227.8" y="248.3">Weiyue</text>
<text x="265.9" y="248.4">06/12</text>
<text x="291.3" y="248.3">B</text>
<text x="304" y="248.4">Chamber_by_welding</text>
<text x="44.8" y="252.3">4-40 UNC - 2B</text>
<text x="291.3" y="261">1.25</text>
<text x="310.4" y="261.1">wyzhou@mit.edu</text>
<text x="367.5" y="261">617-899-3087</text>
<text x="52.8" y="267.7">4</text>
<text x="160.8" y="267.7">3</text>
<text x="268.7" y="267.7">2</text>
<text x="376.7" y="267.7">1</text>
</g>
<g font-size="4">
<text x="108.8" y="35.6">⌀1.43</text>
<text x="110.7" y="43">⌀1.13</text>
<text x="131.3" y="62">⌴ ⌀ .900 ↧ .05</text>
<text x="39.8" y="79.5">⌀.177 THRU</text>
<text x="100.6" y="119.3">⌀.890</text>
<text x="159.3" y="122.2">⌀.25 ↧ .14</text>
<text x="103.3" y="128.7">⌀.55</text>
<text x="61.5" y="189.9">⌀1.13</text>
<text x="113.2" y="189.4">⌀1.43</text>
<text x="32.6" y="194.2">⌀.177 THRU</text>
<text x="120.2" y="202.3">⌀.80</text>
<text x="187.7" y="203.8">⌀.55 ↧ .10</text>
<text x="120.4" y="211.2">⌀.25 THRU</text>
<text x="187.7" y="212">⌴ ⌀ .900 ↧ .025</text>
<text x="64.3" y="242.8">⌀.63</text>
<text x="51.8" y="257.6">↧ .15 - 8X</text>
</g>
<g font-size="3.5">
<text x="227.8" y="230.1">DESIGNED BY:</text>
<text x="265.9" y="230">DATE:</text>
<text x="227.8" y="242.7">DRAWN BY:</text>
<text x="265.9" y="242.7">DATE:</text>
<text x="291.3" y="242.8">SIZE</text>
<text x="304" y="242.8">DWG NO</text>
<text x="412" y="242.7">REV</text>
<text x="227.8" y="255.5">CHECKED BY:</text>
<text x="265.9" y="255.4">DATE:</text>
<text x="291.3" y="255.5">SCALE</text>
<text x="310.4" y="255.5">CONTACT INFO 1:</text>
<text x="367.5" y="255.5">CONTACT INFO 2:</text>
</g>
<g font-size="2.8">
<text x="235.6" y="204.1">UNLESS OTHERWISE SPECIFIED:</text>
<text x="237.4" y="207.5">DIMENSIONS ARE IN INCHES</text>
<text x="237.4" y="214.1">DECIMALS</text>
<text x="243.5" y="210.8">TOLERANCES</text>
<text x="258.2" y="214.1">ANGULAR</text>
<text x="237.4" y="217.5">.XX</text>
<text x="237.4" y="220.9">.XXX ± 0.005</text>
<text x="245" y="217.5">± 0.010</text>
<text x="260.1" y="217.5">± 0.5°</text>
<text x="239.1" y="224.2">DO NOT SCALE DRAWING</text>
</g>
</svg>
